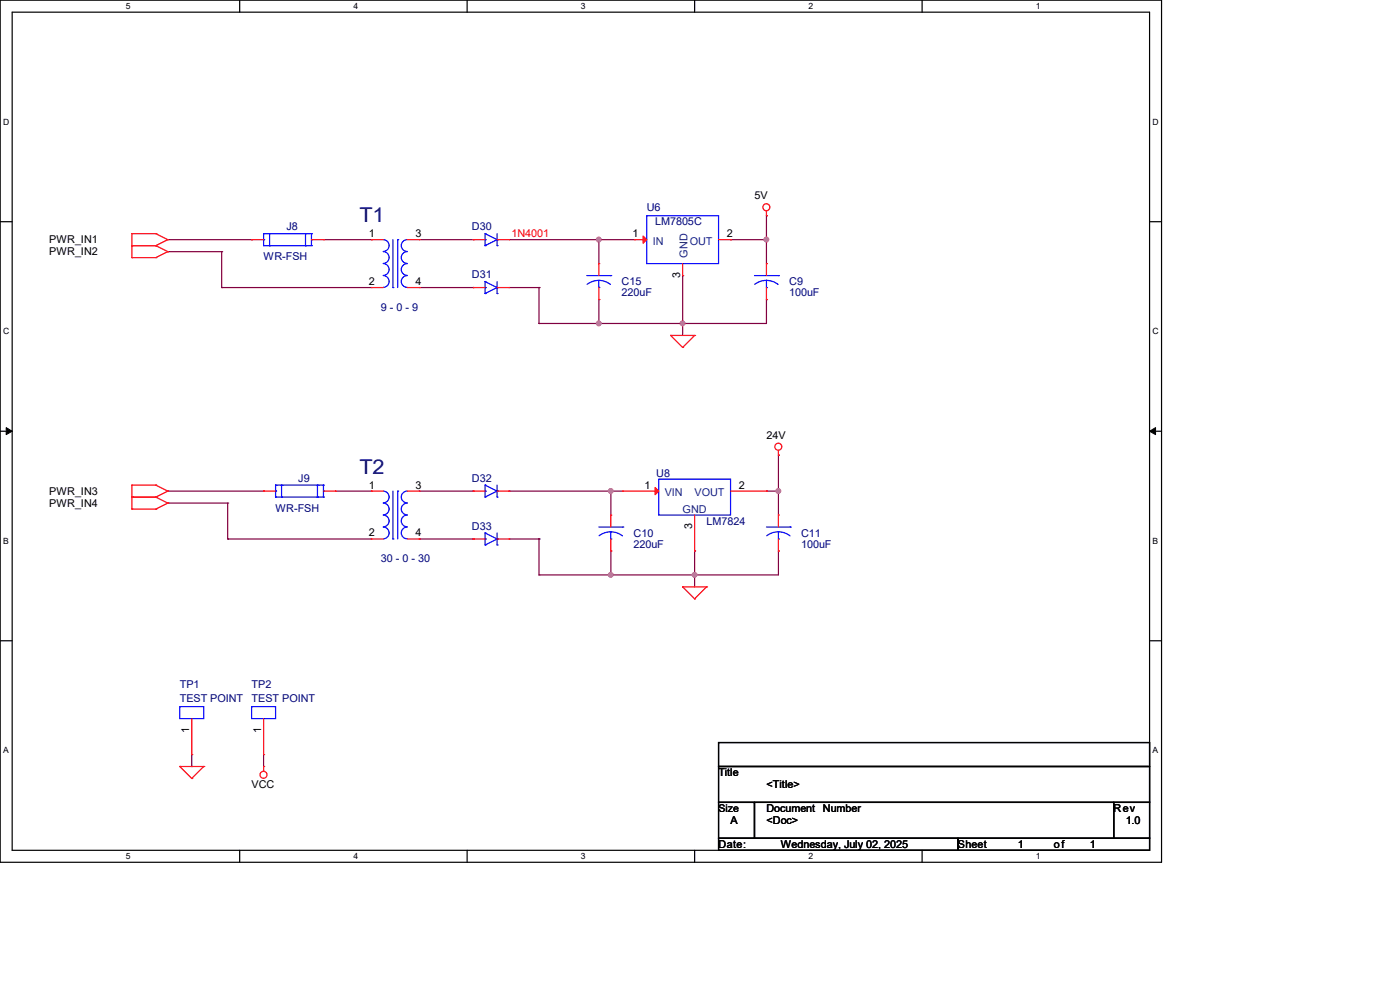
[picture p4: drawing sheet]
<svg xmlns="http://www.w3.org/2000/svg" width="297mm" height="210mm" viewBox="0 0 297 210" stroke-linecap="round" stroke-linejoin="round" font-family="sans-serif">
<path d="M0 0h246.4v182.9h-246.4zM2.6 2.6h241.3v177.8h-241.3z" fill="none" stroke="#000" stroke-width=".25"/>
<g fill="#fff">
<path d="M26.7 .3h1v2h-1z"/>
<path d="M26.7 180.6h1v2h-1z"/>
</g>
<path d="M50.8 0v2.6M50.8 180.4v2.5" fill="none" stroke="#000" stroke-width=".25"/>
<g fill="#fff">
<path d="M75 .3h.9v2h-.9z"/>
<path d="M75 180.6h.9v2h-.9z"/>
</g>
<path d="M99.1 0v2.6M99.1 180.4v2.5" fill="none" stroke="#000" stroke-width=".25"/>
<g fill="#fff">
<path d="M123.2 .3h1v2h-1z"/>
<path d="M123.2 180.6h1v2h-1z"/>
</g>
<path d="M147.4 0v2.6M147.4 180.4v2.5" fill="none" stroke="#000" stroke-width=".25"/>
<g fill="#fff">
<path d="M171.5 .3h1v2h-1z"/>
<path d="M171.5 180.6h1v2h-1z"/>
</g>
<path d="M195.6 0v2.6M195.6 180.4v2.5" fill="none" stroke="#000" stroke-width=".25"/>
<g fill="#fff">
<path d="M219.8 .3h.9v2h-.9z"/>
<path d="M219.8 180.6h.9v2h-.9z"/>
<path d="M.7 24.8h1.2v2h-1.2z"/>
<path d="M244.5 24.8h1.3v2h-1.3z"/>
<path d="M.7 69.3h1.2v1.9h-1.2z"/>
<path d="M244.5 69.3h1.3v1.9h-1.3z"/>
</g>
<path d="M0 47h2.6M243.9 47h2.5" fill="none" stroke="#000" stroke-width=".25"/>
<g fill="#fff">
<path d="M.7 113.7h1.2v2h-1.2z"/>
<path d="M244.5 113.7h1.2v2h-1.2z"/>
</g>
<path d="M0 91.5h2.6M243.9 91.5h2.5" fill="none" stroke="#000" stroke-width=".25"/>
<path d="M1.3 90.7l1.3 .8-1.3 .7zM243.9 91.5l1.3-.8v1.5z" fill="#000" stroke="#000" stroke-width=".21"/>
<g fill="#fff">
<path d="M.7 158.2h1.2v1.9h-1.2z"/>
<path d="M244.5 158.2h1.2v1.9h-1.2z"/>
</g>
<path d="M0 135.9h2.6M243.9 135.9h2.5M152.4 157.5h91.5v5.1h-91.5zM152.4 162.6h91.5v7.6h-91.5zM152.4 170.2h7.7v7.6h-7.7zM152.4 177.8h50.8v2.6h-50.8zM160.1 170.2h76.2v7.6h-76.2zM203.2 177.8h40.7v2.6h-40.7zM236.3 170.2h7.6v7.6h-7.6z" fill="none" stroke="#000" stroke-width=".25"/>
<g fill="none" stroke="#800040" stroke-width=".25">
<path d="M35.6 53.4h.1M35.6 50.8h17.8M35.6 53.4h11.4M47 53.4h.1M47 53.4v7.6M53.4 50.8h.1M68.6 50.8h10.2M78.8 50.8h.1M88.9 50.8h11.5M100.4 50.8h.1M108 50.8h26.7M127 50.8h.1"/>
<path d="M127 50.8v5.1M144.8 58.5h.1M144.8 58.5v12.7M155 50.8h.1M155 50.8h7.6M162.6 50.8h.1M162.6 45.8h.1M162.6 45.8v10.1M47 61h.1M47 61h31.8M88.9 61h11.5M100.4 61h.1"/>
<path d="M108 61h6.3M114.3 61h.1M114.3 68.6h.1M114.3 61v7.6M127 63.5h.1M127 68.6h.1M127 63.5v5.1M144.8 68.6h.1M162.6 63.5h.1M162.6 63.5v5.1h-48.3M165.1 96.6h.1M165.1 96.6v12.7"/>
<path d="M35.6 106.7h.1M35.6 104.2h20.3M35.6 106.7h12.7M48.3 106.7h.1M48.3 114.3h.1M48.3 106.7v7.6M48.3 114.3h30.5M55.9 104.2h.1M71.2 104.2h7.6M78.8 104.2h.1M88.9 104.2h11.5M88.9 114.3h11.5"/>
<path d="M100.4 114.3h.1M100.4 104.2h.1M108 104.2h24.1M108 114.3h6.3M114.3 114.3h.1M114.3 114.3v7.7M129.6 116.9h.1M129.6 104.2h.1M129.6 104.2v5.1M129.6 116.9v5.1M147.4 116.9h.1M147.4 116.9v7.6"/>
<path d="M162.6 104.2h.1M162.6 104.2h2.5M165.1 116.9h.1M165.1 104.2h.1M165.1 116.9v5.1h-50.8M114.3 122h.1M129.6 122h.1M147.4 122h.1M40.7 162.6h.1M40.7 160.1v2.5M55.9 162.6h.1M55.9 160.1v2.5"/>
</g>
<g fill="#f0f" stroke="#f0f" stroke-width=".25">
<circle cx="127" cy="50.8" r=".49"/>
<circle cx="144.8" cy="68.6" r=".49"/>
<circle cx="162.6" cy="50.8" r=".49"/>
<circle cx="129.6" cy="121.9" r=".49"/>
<circle cx="147.3" cy="121.9" r=".49"/>
<circle cx="165.1" cy="104.2" r=".49"/>
<circle cx="129.6" cy="104.2" r=".49"/>
<circle cx="127" cy="68.6" r=".49"/>
</g>
<g fill="none" stroke="#f00" stroke-width=".25">
<path d="M28 52.1h.1M28 49.6h.1M28 54.7h.1M28 49.6h5.1M28 52.1h5.1M28 49.6v5.1M28 54.7h5.1M33.1 49.6h.1M33.1 52.1h.1M33.1 54.7h.1M33.1 49.6l2.5 1.2M33.1 52.1l2.5 1.3"/>
<path d="M35.6 50.8h.1M35.6 53.4h.1M35.6 50.8l-2.5 1.3M35.6 53.4l-2.5 1.3M53.4 50.8h.1M53.4 50.8h2.5M66.1 50.8h2.5M68.6 50.8h.1M78.8 50.8h.1M78.8 50.8h2.5M86.4 50.8h2.5M88.9 50.8h.1"/>
<path d="M100.4 50.8h.1M100.4 50.8h2.5M105.5 50.8h2.5M108 50.8h.1M127 55.9h.1M127 55.9v2.6M134.7 50.8h.1M134.7 50.8h2.5M144.8 58.5h.1M144.8 55.9v2.6M152.4 50.8h2.6M155 50.8h.1"/>
<path d="M162.6 45.8h.1M162.6 55.9h.1M162.6 44.7v1.1M162.6 55.9v2.6M78.8 61h.1M78.8 61h2.5M86.4 61h2.5M88.9 61h.1M100.4 61h.1M100.4 61h2.5M105.5 61h2.5M108 61h.1"/>
<path d="M127 63.5h.1M127 61v2.5M142.3 71.2h.1M142.3 71.2h5.1M142.3 71.2l2.5 2.5M144.8 73.7h.1M147.4 71.2h.1M147.4 71.2l-2.6 2.5M162.6 63.5h.1M162.6 61v2.5M165.1 96.6h.1M165.1 95.5v1.1"/>
<path d="M28 105.5h.1M28 102.9h.1M28 108h.1M28 102.9v5.1M28 102.9h5.1M28 105.5h5.1M28 108h5.1M33.1 102.9h.1M33.1 105.5h.1M33.1 108h.1M33.1 102.9l2.5 1.3M33.1 105.5l2.5 1.2"/>
<path d="M35.6 104.2h.1M35.6 106.7h.1M35.6 104.2l-2.5 1.3M35.6 106.7l-2.5 1.3M55.9 104.2h.1M55.9 104.2h2.6M68.6 104.2h2.6M71.2 104.2h.1M78.8 104.2h.1M78.8 114.3h.1M78.8 114.3h2.5M78.8 104.2h2.5"/>
<path d="M86.4 114.3h2.5M86.4 104.2h2.5M88.9 104.2h.1M88.9 114.3h.1M100.4 114.3h.1M100.4 104.2h.1M100.4 114.3h2.5M100.4 104.2h2.5M105.5 114.3h2.5M105.5 104.2h2.5M108 114.3h.1M108 104.2h.1"/>
<path d="M129.6 109.3h.1M129.6 116.9h.1M129.6 109.3v2.5M129.6 114.3v2.6M132.1 104.2h.1M132.1 104.2h7.6M147.4 116.9h.1M147.4 109.3v7.6M155 104.2h7.6M162.6 104.2h.1M165.1 109.3h.1M165.1 116.9h.1"/>
<path d="M165.1 109.3v2.5M165.1 114.3v2.6M144.8 124.5h.1M144.8 124.5h5.1M144.8 124.5l2.6 2.5M147.4 127h.1M149.9 124.5h.1M149.9 124.5l-2.5 2.5M40.7 152.4v7.7M55.9 152.4v7.7M38.1 162.6h.1M38.1 162.6h5.1"/>
<path d="M38.1 162.6l2.6 2.5M40.7 165.1h.1M40.7 160.1h.1M43.2 162.6h.1M43.2 162.6l-2.5 2.5M55.9 162.6h.1M55.9 160.1h.1M55.9 162.6v1"/>
<circle cx="162.6" cy="44" r=".74"/>
<circle cx="165.1" cy="94.8" r=".74"/>
<circle cx="55.9" cy="164.4" r=".74"/>
</g>
<g fill="none" stroke="#00f" stroke-width=".25">
<path d="M55.9 52.1h.1M55.9 49.6h.1M55.9 50.8h.1M55.9 52.1h10.2M55.9 49.6h10.2M55.9 49.6v2.5M57.2 52.1h.1M57.2 49.6h.1M57.2 49.6v2.5M64.8 49.6h.1M64.8 52.1h.1M64.8 49.6v2.5"/>
<path d="M66.1 49.6h.1M66.1 52.1h.1M66.1 50.8h.1M66.1 49.6v2.5M81.3 50.8a1.25 1.25 0 0 1 1.3 1.3 1.25 1.25 0 0 1-1.3 1.2 1.27 1.27 0 0 1 1.3 1.3 1.27 1.27 0 0 1-1.3 1.3 1.27 1.27 0 0 1 1.3 1.2 1.27 1.27 0 0 1-1.3 1.3M81.3 58.5a1.25 1.25 0 0 1 1.3 1.2 1.25 1.25 0 0 1-1.3 1.3M83.4 50.8v10.2M84.4 50.8h.1M84.4 50.8v10.2M86.4 50.8a1.25 1.25 0 0 0-1.3 1.3 1.25 1.25 0 0 0 1.3 1.2 1.29 1.29 0 0 0-1.3 1.3 1.29 1.29 0 0 0 1.3 1.3 1.25 1.25 0 0 0-1.3 1.3 1.25 1.25 0 0 0 1.3 1.2M86.4 58.5a1.25 1.25 0 0 0-1.3 1.2 1.25 1.25 0 0 0 1.3 1.3M102.9 49.6h.1"/>
<path d="M102.9 52.1h.1M102.9 50.8h.1M102.9 59.7h.1M102.9 49.6l2.6 1.2M102.9 49.6v2.5M102.9 59.7v2.6M102.9 59.7l2.6 1.3M105.5 50.8h.1M105.5 52.1h.1M105.5 50.8l-2.6 1.3M105.5 49.6v2.5M105.5 59.7v2.6"/>
<path d="M124.5 58.5h5.1M127 59.5l1.6 .3 .9 .5M127 59.5l-1 .1-1.4 .7M127 59.5v1.5M129.6 58.5h.1M137.2 45.8h15.2v10.1h-15.2zM160.1 58.5h5M162.6 59.5l1.6 .3 .9 .5M162.6 59.5l-1.1 .1-1.4 .7M162.6 59.5v1.5M165.1 58.5h.1M83.4 61h.1"/>
<path d="M102.9 62.3h.1M102.9 61h.1M105.5 61h.1M105.5 62.3h.1M105.5 61l-2.6 1.3M127 61h.1M162.6 61h.1M58.5 105.5h.1M58.5 102.9h.1M58.5 104.2h.1M58.5 105.5h10.1M58.5 102.9h10.1"/>
<path d="M58.5 102.9v2.6M59.7 105.5h.1M59.7 102.9h.1M59.7 102.9v2.6M67.4 102.9h.1M67.4 105.5h.1M67.4 102.9v2.6M68.6 102.9h.1M68.6 105.5h.1M68.6 104.2h.1M68.6 102.9v2.6M81.3 104.2a1.25 1.25 0 0 1 1.3 1.2 1.25 1.25 0 0 1-1.3 1.3"/>
<path d="M81.3 106.7a1.25 1.25 0 0 1 1.3 1.3 1.25 1.25 0 0 1-1.3 1.2M81.3 109.3a1.25 1.25 0 0 1 1.3 1.2 1.25 1.25 0 0 1-1.3 1.3M81.3 111.8a1.25 1.25 0 0 1 1.3 1.3 1.25 1.25 0 0 1-1.3 1.2M83.4 114.3h.1M83.4 104.2v10.1M84.4 104.2h.1M84.4 104.2v10.1M86.4 104.2a1.25 1.25 0 0 0-1.3 1.2 1.25 1.25 0 0 0 1.3 1.3M86.4 106.7a1.25 1.25 0 0 0-1.3 1.3 1.25 1.25 0 0 0 1.3 1.2M86.4 109.3a1.25 1.25 0 0 0-1.3 1.2 1.25 1.25 0 0 0 1.3 1.3M86.4 111.8a1.25 1.25 0 0 0-1.3 1.3 1.25 1.25 0 0 0 1.3 1.2M102.9 113.1h.1"/>
<path d="M102.9 115.6h.1M102.9 114.3h.1M102.9 102.9h.1M102.9 105.5h.1M102.9 104.2h.1M102.9 102.9v2.6M102.9 113.1v2.5M102.9 113.1l2.6 1.2M102.9 102.9l2.6 1.3M105.5 114.3h.1M105.5 115.6h.1M105.5 104.2h.1"/>
<path d="M105.5 105.5h.1M105.5 102.9v2.6M105.5 113.1v2.5M105.5 114.3l-2.6 1.3M105.5 104.2l-2.6 1.3M127 111.8h5.1M129.6 114.3h.1M129.6 112.8l1.5 .3 .9 .6M129.6 112.8l-1.1 .2-1.4 .7M129.6 112.8v1.5M132.1 111.8h.1M139.7 101.6h15.3v7.7h-15.3z"/>
<path d="M162.6 111.8h5.1M165.1 114.3h.1M165.1 112.8l1.6 .3 .9 .6M165.1 112.8l-1 .2-1.4 .7M165.1 112.8v1.5M167.7 111.8h.1M38.1 149.9h5.1v2.5h-5.1zM53.4 149.9h5.1v2.5h-5.1z"/>
</g>
<g fill="#f00" stroke="#f00" stroke-width=".25">
<path d="M136.4 50.1l.8 .7-.8 .8z"/>
<path d="M139 103.4l.7 .8-.7 .7z"/>
</g>
<g font-size="4.3" fill="#000080">
<text x="76.2" y="47.1">T1</text>
<text x="76.2" y="100.5">T2</text>
</g>
<g font-size="2.3" fill="#000080">
<text x="137.2" y="44.8">U6</text>
<text x="139" y="47.8">LM7805C</text>
<text x="60.7" y="48.9">J8</text>
<text x="100.1" y="48.9">D30</text>
<text x="55.9" y="55.2">WR-FSH</text>
<text x="100.1" y="59">D31</text>
<text x="80.8" y="65.9">9 - 0 - 9</text>
<text x="131.9" y="60.5">C15</text>
<text x="131.9" y="62.8">220uF</text>
<text x="167.4" y="60.5">C9</text>
<text x="167.4" y="62.8">100uF</text>
<text x="139.2" y="101.2">U8</text>
<text x="63.3" y="102.2">J9</text>
<text x="100.1" y="102.2">D32</text>
<text x="58.5" y="108.5">WR-FSH</text>
<text x="100.1" y="112.4">D33</text>
<text x="134.4" y="113.9">C10</text>
<text x="149.9" y="111.3">LM7824</text>
<text x="170" y="113.9">C11</text>
<text x="80.8" y="119.2">30 - 0 - 30</text>
<text x="134.4" y="116.2">220uF</text>
<text x="170" y="116.2">100uF</text>
<text x="38.1" y="145.9">TP1</text>
<text x="38.1" y="148.9">TEST POINT</text>
<text x="53.4" y="145.9">TP2</text>
<text x="53.4" y="148.9">TEST POINT</text>
</g>
<g font-size="2.3">
<text x="160.1" y="42.2">5V</text>
<text x="10.5" y="51.6">PWR_IN1</text>
<text x="78.3" y="50.3">1</text>
<text x="88.2" y="50.3">3</text>
<text x="134.2" y="50.3">1</text>
<text x="154.2" y="50.3">2</text>
<text x="10.5" y="54.2">PWR_IN2</text>
<text x="144.3" y="59" transform="rotate(-90 144.3 59)">3</text>
<text x="78.3" y="60.5">2</text>
<text x="88.2" y="60.5">4</text>
<text x="162.6" y="93">24V</text>
<text x="10.5" y="105">PWR_IN3</text>
<text x="10.5" y="107.5">PWR_IN4</text>
<text x="78.3" y="103.6">1</text>
<text x="88.2" y="103.6">3</text>
<text x="136.7" y="103.6">1</text>
<text x="156.8" y="103.6">2</text>
<text x="78.3" y="113.8">2</text>
<text x="88.2" y="113.8">4</text>
<text x="146.8" y="112.3" transform="rotate(-90 146.8 112.3)">3</text>
<text x="40.1" y="155.5" transform="rotate(-90 40.1 155.5)">1</text>
<text x="55.4" y="155.5" transform="rotate(-90 55.4 155.5)">1</text>
<text x="53.4" y="167.2">VCC</text>
<text x="152.4" y="164.7">Title</text>
<text x="162.6" y="167.2">&lt;Title&gt;</text>
<text x="162.6" y="172.3">Document</text>
<text x="174.6" y="172.3">Number</text>
<text x="236.3" y="172.3">Rev</text>
<text x="152.4" y="179.9">Date:</text>
<text x="155" y="174.8">A</text>
<text x="162.6" y="174.8">&lt;Doc&gt;</text>
<text x="165.7" y="179.9">Wednesday, July 02, 2025</text>
<text x="203.2" y="179.9">Sheet</text>
<text x="215.9" y="179.9">1</text>
<text x="223.6" y="179.9">of</text>
<text x="231.2" y="179.9">1</text>
<text x="238.8" y="174.8">1.0</text>
</g>
<text font-size="2.3" fill="#f00" x="108.5" y="50.3">1N4001</text>
<g font-size="2.3" fill="#004080">
<text x="138.5" y="51.9">IN</text>
<text x="146.3" y="51.9">OUT</text>
<text x="145.9" y="54.7" transform="rotate(-90 145.9 54.7)">GND</text>
<text x="141" y="105.2">VIN</text>
<text x="147.4" y="105.2">VOUT</text>
<text x="144.8" y="108.8">GND</text>
</g>
<text font-size="2.2" x="152.4" y="172.3">Size</text>
<g font-size="1.8">
<text x="26.7" y="1.9">5</text>
<text x="75" y="1.9">4</text>
<text x="123.2" y="1.9">3</text>
<text x="171.5" y="1.9">2</text>
<text x="219.8" y="1.9">1</text>
<text x=".7" y="26.4">D</text>
<text x="244.5" y="26.4">D</text>
<text x=".7" y="70.9">C</text>
<text x="244.5" y="70.9">C</text>
<text x=".7" y="115.3">B</text>
<text x="244.5" y="115.3">B</text>
<text x=".7" y="159.8">A</text>
<text x="244.5" y="159.8">A</text>
<text x="26.7" y="182.2">5</text>
<text x="75" y="182.2">4</text>
<text x="123.2" y="182.2">3</text>
<text x="171.5" y="182.2">2</text>
<text x="219.8" y="182.2">1</text>
</g>
</svg>
